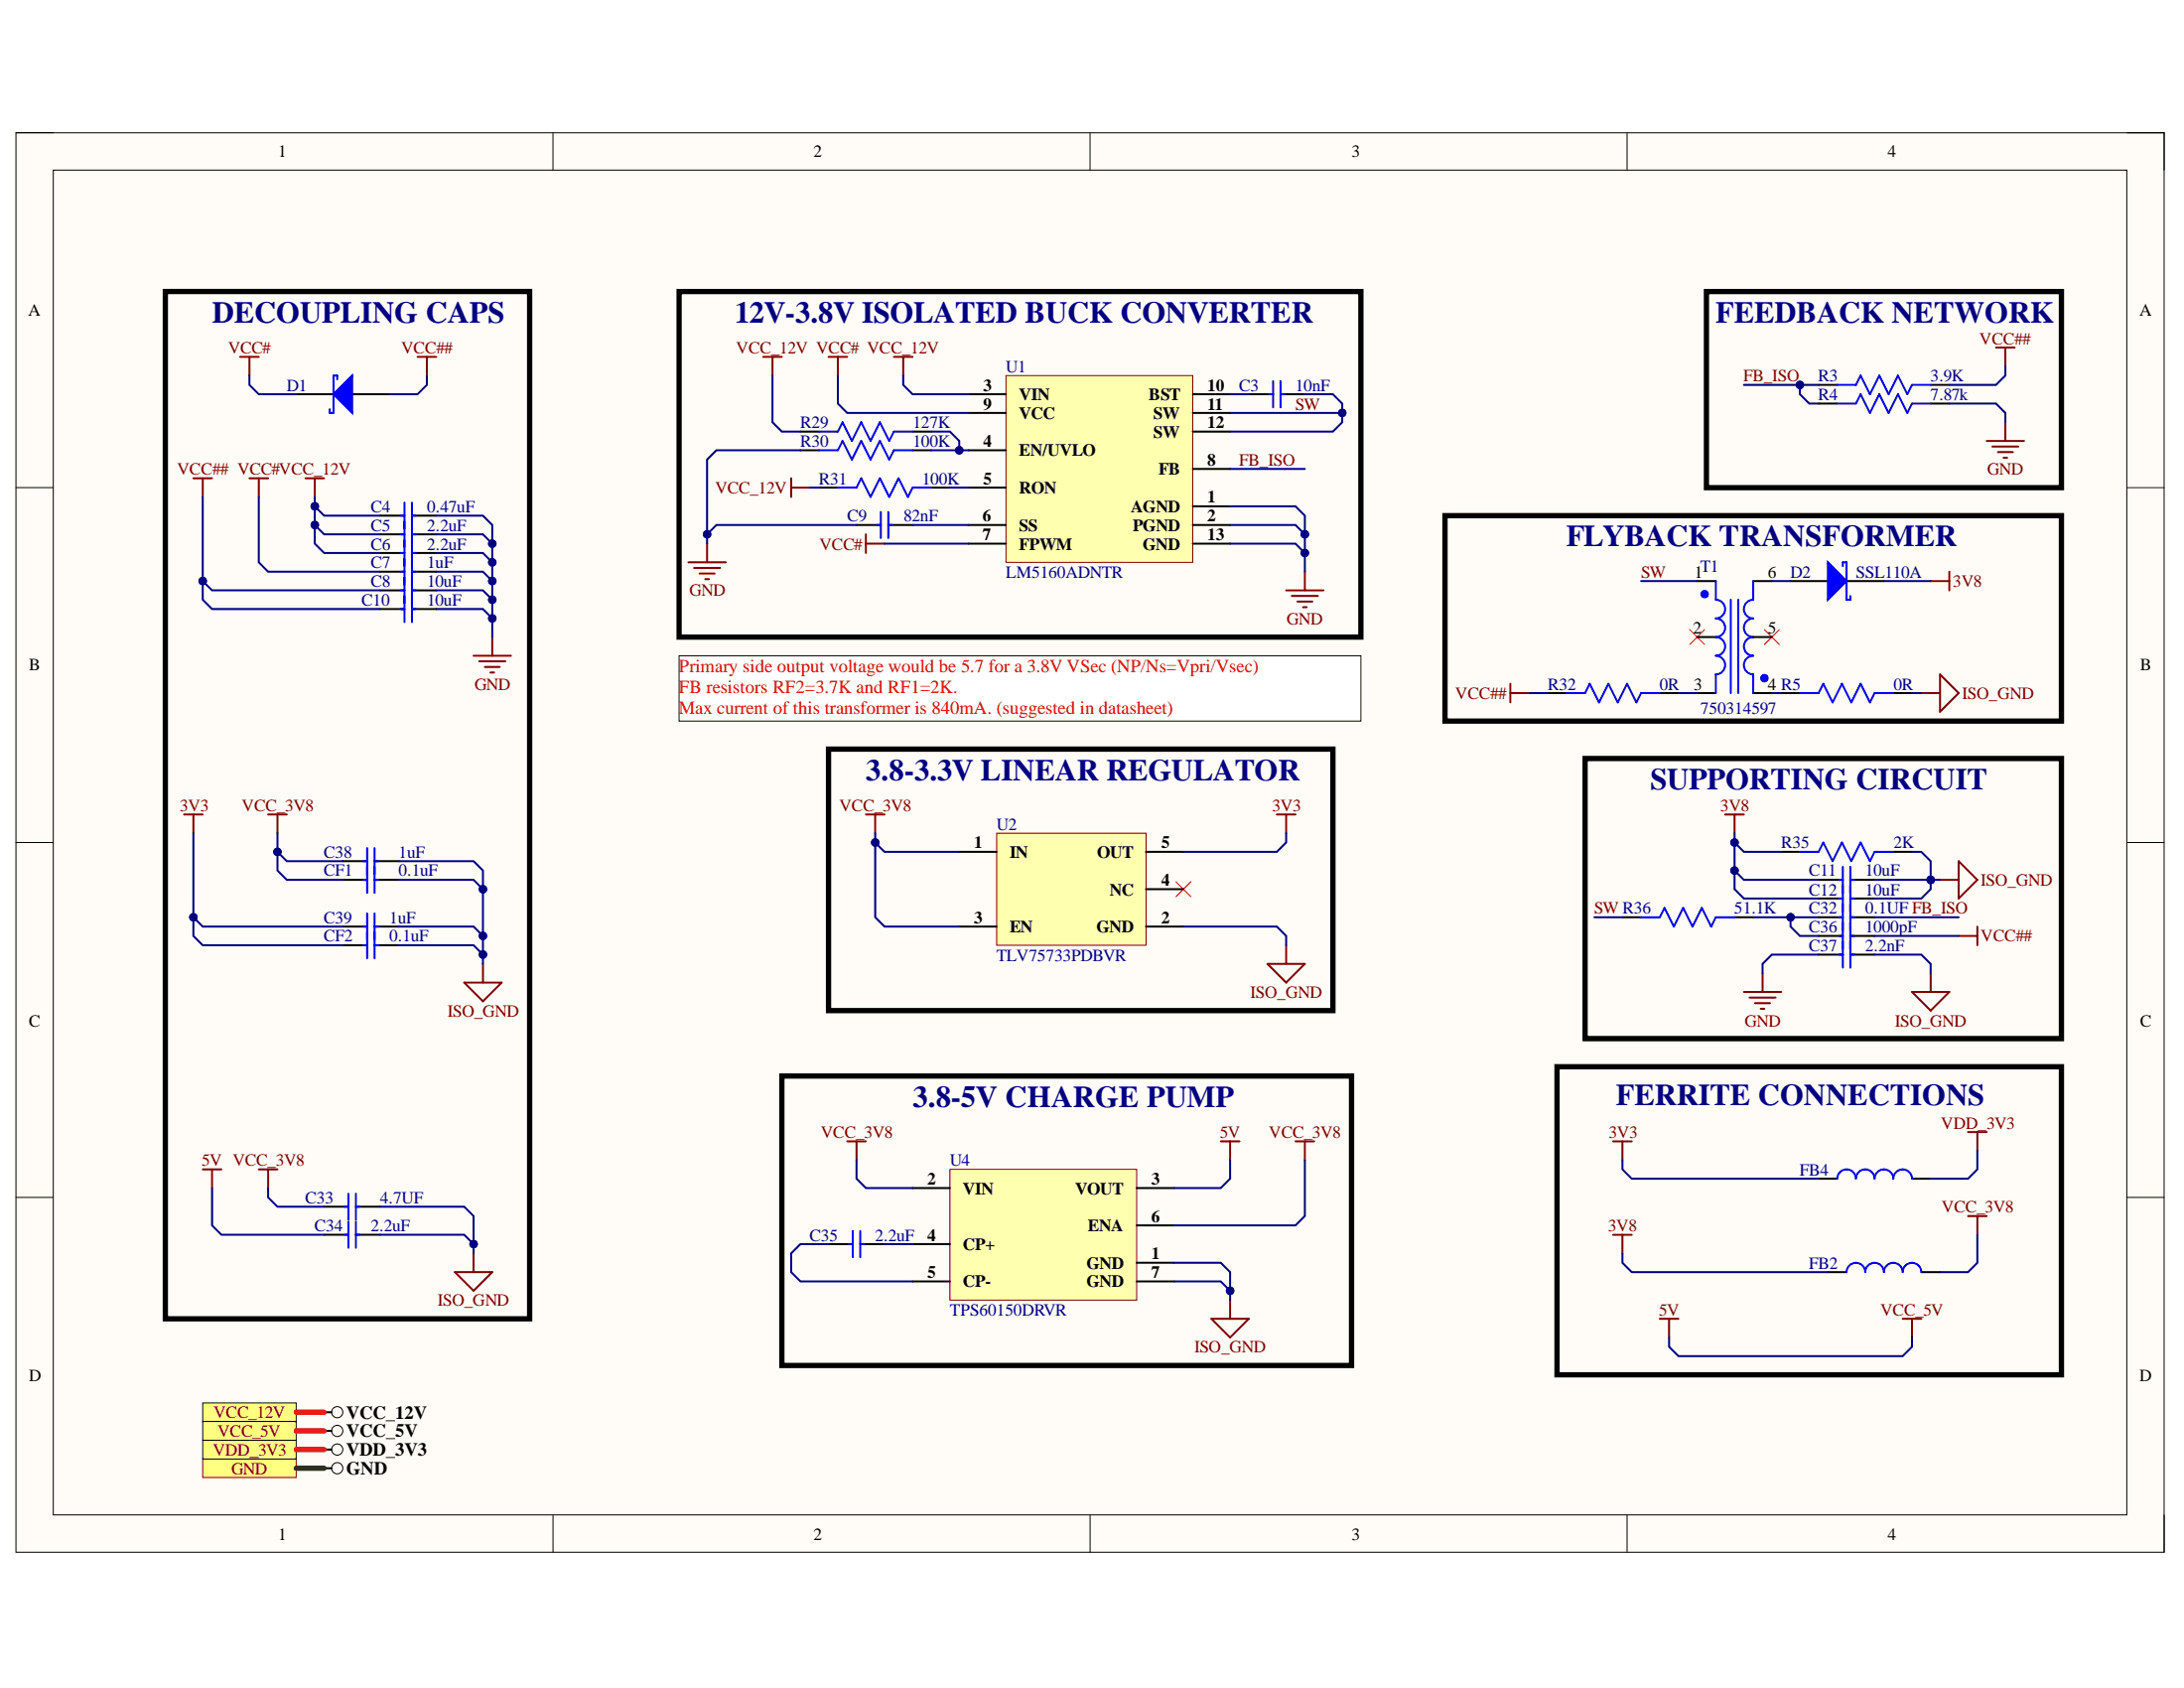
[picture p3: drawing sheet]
<svg xmlns="http://www.w3.org/2000/svg" width="279mm" height="216mm" viewBox="0 0 279 216" stroke-linecap="round" stroke-linejoin="round" font-family="sans-serif">
<path d="M2 17h274.9v181.5h-274.9z" fill-rule="evenodd" fill="#fffcf8"/>
<path d="M2 17h274.9v181.5h-274.9z" fill="none" stroke="#000" stroke-width=".13"/>
<path d="M6.8 21.8h265.3v172h-265.3z" fill-rule="evenodd" fill="#fffcf8"/>
<g fill="none" stroke="#000" stroke-width=".13">
<path d="M2 17h4.8M70.7 17v4.8M139.4 17v4.8M208.2 17v4.8M272.1 17h4.8v4.8M6.8 21.8h265.3v172h-265.3zM2 62.4h4.8M272.1 62.4h4.8M2 107.8h4.8M272.1 107.8h4.8M2 153.1h4.8M272.1 153.1h4.8"/>
<path d="M70.7 193.8v4.7M139.5 193.8v4.7M208.2 193.8v4.7M276.9 193.8v4.7"/>
</g>
<path d="M25.9 186.6h12v2.4h-12z" fill-rule="evenodd" fill="#ffff80"/>
<path d="M25.9 186.6h12v2.4h-12z" fill="none" stroke="#800000" stroke-width=".13"/>
<circle cx="43.1" cy="187.8" r=".72" fill="none" stroke="#000" stroke-width=".13"/>
<path d="M41.5 187.8h.9" fill="none" stroke="#000" stroke-width=".25"/>
<path d="M25.9 149.6h2.4M27.1 149.6v2.4" fill="none" stroke="#800000" stroke-width=".25"/>
<path d="M25.9 179.4h12v2.4h-12z" fill-rule="evenodd" fill="#ffff80"/>
<g fill="none" stroke="#000" stroke-width=".13">
<path d="M25.9 179.4h12v2.4h-12z"/>
<circle cx="43.1" cy="180.6" r=".72"/>
</g>
<path d="M41.5 157.9h3.1M45.5 157.9h3.1M106 159.1h3.1M110.1 159.1h3.1M41.5 180.6h.9" fill="none" stroke="#000" stroke-width=".25"/>
<path d="M44.1 157.9h.5M44.6 156.3v3.3M45.5 156.3v3.3M45.5 157.9h.5M108.6 159.1h.5M109.1 157.4v3.4M110.1 157.4v3.4M110.1 159.1h.4" fill="none" stroke="#00f" stroke-width=".25"/>
<path d="M156.2 146h2.4M157.4 146v2.4" fill="none" stroke="#800000" stroke-width=".25"/>
<path d="M25.9 181.8h12v2.4h-12z" fill-rule="evenodd" fill="#ffff80"/>
<g fill="none" stroke="#000" stroke-width=".13">
<path d="M25.9 181.8h12v2.4h-12z"/>
<circle cx="43.1" cy="183" r=".72"/>
</g>
<path d="M41.5 183h.9" fill="none" stroke="#000" stroke-width=".25"/>
<path d="M150.4 112.8l2 1.9M152.4 112.8l-2 1.9" fill="none" stroke="#f00" stroke-width=".13"/>
<path d="M23.5 104.2h2.4M24.7 104.2v2.4M34.3 104.2h2.4M35.5 104.2v2.4M110.8 104.2h2.4M112 104.2v2.4M163.3 104.2h2.4M164.5 104.2v2.4" fill="none" stroke="#800000" stroke-width=".25"/>
<path d="M128.7 48h23.9v23.9h-23.9z" fill-rule="evenodd" fill="#ffffb0"/>
<path d="M128.7 48h23.9v23.9h-23.9z" fill="none" stroke="#800000" stroke-width=".13"/>
<g fill="none" stroke="#000" stroke-width=".25">
<path d="M123.9 50.4h4.8M123.9 57.6h4.8M123.9 52.8h4.8M152.6 50.4h4.8M152.6 60h4.8M152.6 52.8h4.8M152.6 55.2h4.8M159.8 50.4h3.1M163.8 50.4h3.1M48.6 66h3.1M48.6 73.1h3.1M48.6 68.3h3.1"/>
<path d="M48.6 70.7h3.1M52.7 66h3.1M52.7 73.1h3.1M52.7 68.3h3.1M52.7 70.7h3.1M109.6 67.1h3.1M113.6 67.1h3.1M123.9 67.1h4.8M123.9 62.4h4.8M123.9 69.5h4.8M152.6 64.8h4.8M152.6 67.1h4.8"/>
<path d="M152.6 69.5h4.8M229.1 74.3h4.7M236.2 74.3h4.8M232.7 122.1h3.1M236.7 122.1h3.1"/>
</g>
<g fill="none" stroke="#800000" stroke-width=".25">
<path d="M97.6 45.6h2.4M98.8 45.6v2.4M106 45.6h2.4M107.2 45.6v2.4M114.4 45.6h2.3M115.5 45.6v2.4M31.9 61.2h2.4M33.1 61.2v2.4M39.1 61.2h2.4M40.3 61.2v2.4M88.1 71.9h4.7M88.8 72.6h3.3"/>
<path d="M89.5 73.4h1.9M90.2 74.1h.5M90.5 69.5v2.4M110.8 68.3v2.4M110.8 69.5h2.4M164.5 75.5h4.8M165.3 76.2h3.3M166 76.9h1.9M166.7 77.7h.5M166.9 73.1v2.4M60.6 83.9h4.8M61.3 84.6h3.3"/>
<path d="M62 85.3h1.9M62.7 86h.5M63 81.5v2.4M223.1 126.9h4.8M223.8 127.6h3.4M224.5 128.3h1.9M225.2 129h.5M225.5 124.5v2.4M244.6 126.9h4.8l-2.4 2.4zM247 124.5v2.4"/>
</g>
<g fill="none" stroke="#00f" stroke-width=".25">
<path d="M162.4 50.4h.5M162.9 48.8v3.3M163.8 48.8v3.3M163.8 50.4h.5M51.3 66h.4M51.3 73.1h.4M51.3 68.3h.4M51.3 70.7h.4M51.7 64.3v10.5M52.7 64.3v10.5M52.7 66h.5M52.7 73.1h.5"/>
<path d="M52.7 68.3h.5M52.7 70.7h.5M112.2 67.1h.5M112.7 65.5v3.3M113.6 65.5v3.3M113.6 67.1h.5M235.3 122.1h.5M235.8 120.4v3.4M236.7 120.4v3.4M236.7 122.1h.5"/>
</g>
<path d="M233.8 71.9l2.4 2.4-2.4 2.4z" fill="#00f"/>
<path d="M104.8 55.2h2.4l.6-1.2 1.2 2.4 1.2-2.4 1.2 2.4 1.2-2.4 1.2 2.4 .6-1.2h2.3M233.8 71.9l2.4 2.4-2.4 2.4zM235.8 72.4v-.5h.4v4.8h.5v-.5M200.4 88.6h2.4l.6-1.1 1.2 2.3 1.2-2.3 1.2 2.3 1.2-2.3 1.1 2.3 .6-1.2h2.4M230.3 88.6h2.4l.6-1.1 1.1 2.3 1.2-2.3 1.2 2.3 1.2-2.3 1.2 2.3 .6-1.2h2.4M235.3 117.3h.5M235.3 119.7h.5M235.8 115.6v5.8M236.7 115.6v5.8M236.7 117.3h.5M236.7 119.7h.5" fill="none" stroke="#00f" stroke-width=".25"/>
<path d="M37.9 50.4h4.8M45.1 50.4h4.7M102.4 55.2h2.4M116.7 55.2h2.4M198 88.6h2.4M212.3 88.6h2.4M227.9 88.6h2.4M242.2 88.6h2.4M232.7 117.3h3.1M232.7 119.7h3.1M236.7 117.3h3.1M236.7 119.7h3.1" fill="none" stroke="#000" stroke-width=".25"/>
<path d="M101.2 61.2v2.4M101.2 62.4h2.4M247 74.3h2.4M249.4 73.1v2.4M245.8 88.6h2.4M248.2 86.3l2.4 2.3-2.4 2.4z" fill="none" stroke="#800000" stroke-width=".25"/>
<path d="M42.7 50.4l2.4-2.4v4.8z" fill="#00f"/>
<path d="M42.7 50.4l2.4-2.4v4.8zM43.1 48.5v-.5h-.4v4.8h-.5v-.5M235 49.2h2.4l.6-1.2 1.2 2.4 1.2-2.4 1.2 2.4 1.2-2.4 1.2 2.4 .6-1.2h2.4M209.9 117.3h2.4l.6-1.2 1.2 2.4 1.2-2.4 1.2 2.4 1.2-2.4 1.2 2.4 .6-1.2h2.4M235 150.8a1.19 1.19 0 0 1 1.2-1.2 1.19 1.19 0 0 1 1.2 1.2 1.19 1.19 0 0 1 1.2-1.2 1.19 1.19 0 0 1 1.2 1.2 1.2 1.2 0 0 1 1.2-1.2 1.2 1.2 0 0 1 1.2 1.2 1.19 1.19 0 0 1 1.2-1.2 1.19 1.19 0 0 1 1.2 1.2M236.2 162.7a1.19 1.19 0 0 1 1.2-1.2 1.19 1.19 0 0 1 1.2 1.2 1.19 1.19 0 0 1 1.2-1.2 1.19 1.19 0 0 1 1.2 1.2 1.2 1.2 0 0 1 1.2-1.2 1.2 1.2 0 0 1 1.2 1.2 1.19 1.19 0 0 1 1.2-1.2 1.19 1.19 0 0 1 1.2 1.2" fill="none" stroke="#00f" stroke-width=".25"/>
<g fill="none" stroke="#800000" stroke-width=".25">
<path d="M30.7 45.6h2.4M31.9 45.6v2.4M53.4 45.6h2.4M54.6 45.6v2.4M254.2 56.4h4.7M254.9 57.1h3.3M255.4 44.5h2.3M255.6 57.8h1.9M256.3 58.5h.5M256.5 44.5v2.3M256.5 54v2.4M220.7 104.2h2.4"/>
<path d="M221.9 104.2v2.4M59.4 125.7h4.8l-2.4 2.4zM61.8 123.3v2.4M162.2 123.3h4.7l-2.4 2.4zM164.5 120.9v2.4M33.1 149.6h2.4M34.3 149.6v2.4M108.4 146h2.4M109.6 146v2.4M165.7 146h2.4M166.9 146v2.4M206.4 146h2.4"/>
<path d="M206.4 157.9h2.4M207.6 146v2.4M207.6 157.9v2.4M251.8 144.8h2.4M251.8 155.5h2.4M253 144.8v2.4M253 155.5v2.4M58.2 162.7h4.8l-2.4 2.4zM60.6 160.3v2.4M155 168.7h4.8l-2.4 2.4zM157.4 166.3v2.4M212.3 168.7h2.4"/>
<path d="M213.5 168.7v2.4M243.4 168.7h2.4M244.6 168.7v2.4"/>
</g>
<path d="M216.2 80.5l1.9 1.9M218.1 80.5l-1.9 1.9M225.7 80.5l1.9 1.9M227.6 80.5l-1.9 1.9" fill="none" stroke="#f00" stroke-width=".13"/>
<path d="M232.7 49.2h2.3M247 49.2h2.4M207.6 117.3h2.3M221.9 117.3h2.4M232.7 150.8h2.3M244.6 150.8h2.4M233.8 162.7h2.4M245.8 162.7h2.4" fill="none" stroke="#000" stroke-width=".25"/>
<path d="M25.9 184.2h12v2.4h-12z" fill-rule="evenodd" fill="#ffff80"/>
<g fill="none" stroke="#000" stroke-width=".13">
<path d="M25.9 184.2h12v2.4h-12z"/>
<circle cx="43.1" cy="185.4" r=".72"/>
</g>
<path d="M43.9 112.5h3.1M47.9 112.5h3.1M227.9 109h2.4M242.2 109h2.4M43.9 120.9h3.1M47.9 120.9h3.1M41.5 154.3h3.1M45.5 154.3h3.1M41.5 185.4h.9" fill="none" stroke="#000" stroke-width=".25"/>
<g fill="none" stroke="#00f" stroke-width=".25">
<path d="M46.5 112.5h.5M47 110.9v3.3M47 119.2v3.4M47.9 110.9v3.3M47.9 119.2v3.4M47.9 112.5h.5M230.3 109h2.4l.6-1.2 1.1 2.3 1.2-2.3 1.2 2.3 1.2-2.3 1.2 2.3 .6-1.1h2.4M46.5 120.9h.5M47.9 120.9h.5M44.1 154.3h.5M44.6 152.7v3.3M45.5 152.7v3.3"/>
<path d="M45.5 154.3h.5"/>
</g>
<path d="M24.7 61.2h2.4M25.9 61.2v2.4M248.2 112.5h2.4M250.6 110.1l2.4 2.4-2.4 2.4z" fill="none" stroke="#800000" stroke-width=".25"/>
<path d="M21.2 37.3h46.6v131.4h-46.6zM86.9 37.3h87.2v44.2h-87.2zM218.3 37.3h45.4v25.1h-45.4zM184.9 66h78.8v26.2h-78.8zM106 95.8h64.5v33.5h-64.5zM202.8 97h60.9v35.8h-60.9zM100 137.6h72.9v37h-72.9zM199.2 136.4h64.5v39.4h-64.5z" fill="none" stroke="#000" stroke-width=".68"/>
<path d="M86.9 83.9h87.2v8.3h-87.2z" fill-rule="evenodd" fill="#fff"/>
<path d="M86.9 83.9h87.2v8.3h-87.2z" fill="none" stroke="#000" stroke-width=".13"/>
<path d="M193.2 87.5v2.3M193.2 88.6h2.4M250.6 119.7h2.4M253 118.5v2.4" fill="none" stroke="#800000" stroke-width=".25"/>
<path d="M121.5 149.6h23.9v16.7h-23.9z" fill-rule="evenodd" fill="#ffffb0"/>
<path d="M121.5 149.6h23.9v16.7h-23.9z" fill="none" stroke="#800000" stroke-width=".13"/>
<g fill="none" stroke="#000" stroke-width=".25">
<path d="M102.4 57.6h2.4M116.7 57.6h2.4M217.1 74.3h2.4M224.3 74.3h2.4M217.1 88.6h2.4M217.1 81.5h2.4M224.3 88.6h2.4M116.7 152h4.8M116.7 159.1h4.8M145.4 152h4.8M145.4 156.7h4.8M116.7 163.9h4.8"/>
<path d="M145.4 161.5h4.8M145.4 163.9h4.8"/>
</g>
<path d="M104.8 57.6h2.4l.6-1.2 1.2 2.4 1.2-2.4 1.2 2.4 1.2-2.4 1.2 2.4 .6-1.2h2.3M219.5 74.3v2.4a1.19 1.19 0 0 1 1.2 1.2 1.19 1.19 0 0 1-1.2 1.2 1.19 1.19 0 0 1 1.2 1.2 1.19 1.19 0 0 1-1.2 1.2 1.19 1.19 0 0 1 1.2 1.2 1.19 1.19 0 0 1-1.2 1.2 1.19 1.19 0 0 1 1.2 1.2 1.19 1.19 0 0 1-1.2 1.2v2.3M221.4 76.7v11.9M222.4 76.7v11.9M224.3 74.3v2.4a1.19 1.19 0 0 0-1.2 1.2 1.19 1.19 0 0 0 1.2 1.2 1.19 1.19 0 0 0-1.2 1.2 1.19 1.19 0 0 0 1.2 1.2 1.19 1.19 0 0 0-1.2 1.2 1.19 1.19 0 0 0 1.2 1.2 1.19 1.19 0 0 0-1.2 1.2 1.19 1.19 0 0 0 1.2 1.2v2.3" fill="none" stroke="#00f" stroke-width=".25"/>
<circle cx="218.1" cy="76" r=".48" fill="#00f"/>
<circle cx="218.1" cy="76" r=".48" fill="none" stroke="#00f" stroke-width=".13"/>
<path d="M224.3 81.5h2.4" fill="none" stroke="#000" stroke-width=".25"/>
<circle cx="225.7" cy="86.7" r=".48" fill="#00f"/>
<circle cx="225.7" cy="86.7" r=".48" fill="none" stroke="#00f" stroke-width=".13"/>
<path d="M232.7 51.6h2.3M247 51.6h2.4" fill="none" stroke="#000" stroke-width=".25"/>
<path d="M235 51.6h2.4l.6-1.2 1.2 2.4 1.2-2.4 1.2 2.4 1.2-2.4 1.2 2.4 .6-1.2h2.4" fill="none" stroke="#00f" stroke-width=".25"/>
<path d="M127.5 106.6h19.1v14.3h-19.1z" fill-rule="evenodd" fill="#ffffb0"/>
<path d="M127.5 106.6h19.1v14.3h-19.1z" fill="none" stroke="#800000" stroke-width=".13"/>
<g fill="none" stroke="#000" stroke-width=".25">
<path d="M48.6 75.5h3.1M48.6 77.9h3.1M52.7 75.5h3.1M52.7 77.9h3.1M104.8 62.4h2.4M119.1 62.4h2.4M43.9 118.5h3.1M43.9 110.1h3.1M47.9 118.5h3.1M47.9 110.1h3.1M122.7 109h4.8M122.7 118.5h4.8"/>
<path d="M146.6 109h4.8M146.6 118.5h4.8M146.6 113.7h4.8M232.7 114.9h3.1M232.7 112.5h3.1M236.7 114.9h3.1M236.7 112.5h3.1"/>
</g>
<g fill="none" stroke="#00f" stroke-width=".25">
<path d="M51.3 75.5h.4M51.3 77.9h.4M51.7 73.8v5.8M52.7 73.8v5.8M52.7 75.5h.5M52.7 77.9h.5M107.2 62.4h2.4l.6-1.2 1.2 2.4 1.2-2.4 1.2 2.4 1.2-2.4 1.2 2.4 .5-1.2h2.4M46.5 110.1h.5M46.5 118.5h.5M47 108.5v3.3M47 116.8v3.4M47.9 108.5v3.3"/>
<path d="M47.9 116.8v3.4M47.9 110.1h.5M47.9 118.5h.5M235.3 114.9h.5M235.3 112.5h.5M235.8 110.9v5.7M236.7 110.9v5.7M236.7 114.9h.5M236.7 112.5h.5"/>
</g>
<path d="M249.4 51.6h6l1.1 1.2v1.2M24.7 117.3v2.4l1.2 1.2h18" fill="none" stroke="#000080" stroke-width=".25"/>
<circle cx="24.7" cy="117.3" r=".48" fill="#000080"/>
<circle cx="24.7" cy="117.3" r=".48" fill="none" stroke="#000080" stroke-width=".13"/>
<path d="M24.7 106.6v10.7l1.2 1.2h18" fill="none" stroke="#000080" stroke-width=".25"/>
<circle cx="24.7" cy="117.3" r=".48" fill="#000080"/>
<circle cx="24.7" cy="117.3" r=".48" fill="none" stroke="#000080" stroke-width=".13"/>
<path d="M25.9 63.6v13.1l1.2 1.2h21.5" fill="none" stroke="#000080" stroke-width=".25"/>
<circle cx="25.9" cy="74.3" r=".48" fill="#000080"/>
<circle cx="25.9" cy="74.3" r=".48" fill="none" stroke="#000080" stroke-width=".13"/>
<path d="M25.9 74.3l1.2 1.2h21.5" fill="none" stroke="#000080" stroke-width=".25"/>
<circle cx="25.9" cy="74.3" r=".48" fill="#000080"/>
<circle cx="25.9" cy="74.3" r=".48" fill="none" stroke="#000080" stroke-width=".13"/>
<path d="M31.9 48v1.2l1.2 1.2h4.8M33.1 63.6v8.3l1.2 1.2h14.3M35.5 109v2.3l1.2 1.2h7.2M27.1 152v4.7l1.2 1.2h13.2M34.3 152v1.1l1.2 1.2h6" fill="none" stroke="#000080" stroke-width=".25"/>
<circle cx="35.5" cy="109" r=".48" fill="#000080"/>
<circle cx="35.5" cy="109" r=".48" fill="none" stroke="#000080" stroke-width=".13"/>
<path d="M35.5 106.6v2.4l1.2 1.1h7.2" fill="none" stroke="#000080" stroke-width=".25"/>
<circle cx="35.5" cy="109" r=".48" fill="#000080"/>
<circle cx="35.5" cy="109" r=".48" fill="none" stroke="#000080" stroke-width=".13"/>
<path d="M37.9 187.8h3.6" fill="none" stroke="#274e13" stroke-width=".68"/>
<path d="M37.9 185.4h3.6M37.9 183h3.6M37.9 180.6h3.6" fill="none" stroke="#f00" stroke-width=".68"/>
<path d="M40.3 67.1v2.4l1.2 1.2h7.1" fill="none" stroke="#000080" stroke-width=".25"/>
<circle cx="40.3" cy="67.1" r=".48" fill="#000080"/>
<circle cx="40.3" cy="67.1" r=".48" fill="none" stroke="#000080" stroke-width=".13"/>
<path d="M40.3 64.8v2.3l1.2 1.2h7.1" fill="none" stroke="#000080" stroke-width=".25"/>
<circle cx="40.3" cy="67.1" r=".48" fill="#000080"/>
<circle cx="40.3" cy="67.1" r=".48" fill="none" stroke="#000080" stroke-width=".13"/>
<circle cx="40.3" cy="64.8" r=".48" fill="#000080"/>
<circle cx="40.3" cy="64.8" r=".48" fill="none" stroke="#000080" stroke-width=".13"/>
<path d="M40.3 63.6v1.2l1.2 1.2h7.1" fill="none" stroke="#000080" stroke-width=".25"/>
<circle cx="40.3" cy="64.8" r=".48" fill="#000080"/>
<circle cx="40.3" cy="64.8" r=".48" fill="none" stroke="#000080" stroke-width=".13"/>
<path d="M48.6 157.9h10.8l1.2 1.2" fill="none" stroke="#000080" stroke-width=".25"/>
<circle cx="60.6" cy="159.1" r=".48" fill="#000080"/>
<circle cx="60.6" cy="159.1" r=".48" fill="none" stroke="#000080" stroke-width=".13"/>
<path d="M48.6 154.3h10.8l1.2 1.2v4.8" fill="none" stroke="#000080" stroke-width=".25"/>
<circle cx="60.6" cy="159.1" r=".48" fill="#000080"/>
<circle cx="60.6" cy="159.1" r=".48" fill="none" stroke="#000080" stroke-width=".13"/>
<path d="M54.6 48v1.2l-1.2 1.2h-3.6M51 120.9h9.6l1.2 1.2" fill="none" stroke="#000080" stroke-width=".25"/>
<circle cx="61.8" cy="122.1" r=".48" fill="#000080"/>
<circle cx="61.8" cy="122.1" r=".48" fill="none" stroke="#000080" stroke-width=".13"/>
<path d="M51 118.5h9.6l1.2 1.2" fill="none" stroke="#000080" stroke-width=".25"/>
<circle cx="61.8" cy="119.7" r=".48" fill="#000080"/>
<circle cx="61.8" cy="119.7" r=".48" fill="none" stroke="#000080" stroke-width=".13"/>
<path d="M51 112.5h9.6l1.2 1.2" fill="none" stroke="#000080" stroke-width=".25"/>
<circle cx="61.8" cy="113.7" r=".48" fill="#000080"/>
<circle cx="61.8" cy="113.7" r=".48" fill="none" stroke="#000080" stroke-width=".13"/>
<path d="M51 110.1h9.6l1.2 1.2v12" fill="none" stroke="#000080" stroke-width=".25"/>
<circle cx="61.8" cy="113.7" r=".48" fill="#000080"/>
<circle cx="61.8" cy="113.7" r=".48" fill="none" stroke="#000080" stroke-width=".13"/>
<circle cx="61.8" cy="119.7" r=".48" fill="#000080"/>
<circle cx="61.8" cy="119.7" r=".48" fill="none" stroke="#000080" stroke-width=".13"/>
<circle cx="61.8" cy="122.1" r=".48" fill="#000080"/>
<circle cx="61.8" cy="122.1" r=".48" fill="none" stroke="#000080" stroke-width=".13"/>
<path d="M55.8 77.9h6l1.2 1.2" fill="none" stroke="#000080" stroke-width=".25"/>
<circle cx="63" cy="79.1" r=".48" fill="#000080"/>
<circle cx="63" cy="79.1" r=".48" fill="none" stroke="#000080" stroke-width=".13"/>
<path d="M55.8 75.5h6l1.2 1.2" fill="none" stroke="#000080" stroke-width=".25"/>
<circle cx="63" cy="76.7" r=".48" fill="#000080"/>
<circle cx="63" cy="76.7" r=".48" fill="none" stroke="#000080" stroke-width=".13"/>
<path d="M55.8 73.1h6l1.2 1.2" fill="none" stroke="#000080" stroke-width=".25"/>
<circle cx="63" cy="74.3" r=".48" fill="#000080"/>
<circle cx="63" cy="74.3" r=".48" fill="none" stroke="#000080" stroke-width=".13"/>
<path d="M55.8 70.7h6l1.2 1.2" fill="none" stroke="#000080" stroke-width=".25"/>
<circle cx="63" cy="71.9" r=".48" fill="#000080"/>
<circle cx="63" cy="71.9" r=".48" fill="none" stroke="#000080" stroke-width=".13"/>
<path d="M55.8 68.3h6l1.2 1.2" fill="none" stroke="#000080" stroke-width=".25"/>
<circle cx="63" cy="69.5" r=".48" fill="#000080"/>
<circle cx="63" cy="69.5" r=".48" fill="none" stroke="#000080" stroke-width=".13"/>
<path d="M55.8 66h6l1.2 1.1v14.4" fill="none" stroke="#000080" stroke-width=".25"/>
<circle cx="63" cy="79.1" r=".48" fill="#000080"/>
<circle cx="63" cy="79.1" r=".48" fill="none" stroke="#000080" stroke-width=".13"/>
<circle cx="63" cy="76.7" r=".48" fill="#000080"/>
<circle cx="63" cy="76.7" r=".48" fill="none" stroke="#000080" stroke-width=".13"/>
<circle cx="63" cy="74.3" r=".48" fill="#000080"/>
<circle cx="63" cy="74.3" r=".48" fill="none" stroke="#000080" stroke-width=".13"/>
<circle cx="63" cy="71.9" r=".48" fill="#000080"/>
<circle cx="63" cy="71.9" r=".48" fill="none" stroke="#000080" stroke-width=".13"/>
<circle cx="63" cy="69.5" r=".48" fill="#000080"/>
<circle cx="63" cy="69.5" r=".48" fill="none" stroke="#000080" stroke-width=".13"/>
<path d="M109.6 67.1h-17.9l-1.2 1.2v1.2" fill="none" stroke="#000080" stroke-width=".25"/>
<circle cx="90.5" cy="68.3" r=".48" fill="#000080"/>
<circle cx="90.5" cy="68.3" r=".48" fill="none" stroke="#000080" stroke-width=".13"/>
<path d="M102.4 57.6h-10.7l-1.2 1.2v9.5" fill="none" stroke="#000080" stroke-width=".25"/>
<circle cx="90.5" cy="68.3" r=".48" fill="#000080"/>
<circle cx="90.5" cy="68.3" r=".48" fill="none" stroke="#000080" stroke-width=".13"/>
<path d="M98.8 48v6l1.2 1.2h2.4M107.2 48v3.6l1.2 1.2h15.5M103.6 62.4h1.2M112 107.8v9.5l1.2 1.2h9.5M106 159.1h-3.6l-1.2 1.2v2.4l1.2 1.2h14.3M109.6 148.4v2.4l1.2 1.2h5.9" fill="none" stroke="#000080" stroke-width=".25"/>
<circle cx="112" cy="107.8" r=".48" fill="#000080"/>
<circle cx="112" cy="107.8" r=".48" fill="none" stroke="#000080" stroke-width=".13"/>
<path d="M112 106.6v1.2l1.2 1.2h9.5" fill="none" stroke="#000080" stroke-width=".25"/>
<circle cx="112" cy="107.8" r=".48" fill="#000080"/>
<circle cx="112" cy="107.8" r=".48" fill="none" stroke="#000080" stroke-width=".13"/>
<path d="M115.5 48v1.2l1.2 1.2h7.2M119.1 57.6h4.8M113.2 69.5h10.7M116.7 67.1h7.2M113.2 159.1h3.5" fill="none" stroke="#000080" stroke-width=".25"/>
<circle cx="122.7" cy="57.6" r=".48" fill="#000080"/>
<circle cx="122.7" cy="57.6" r=".48" fill="none" stroke="#000080" stroke-width=".13"/>
<path d="M119.1 55.2h2.4l1.2 1.2v1.2" fill="none" stroke="#000080" stroke-width=".25"/>
<circle cx="122.7" cy="57.6" r=".48" fill="#000080"/>
<circle cx="122.7" cy="57.6" r=".48" fill="none" stroke="#000080" stroke-width=".13"/>
<path d="M121.5 62.4h2.4M150.2 163.9h6l1.2 1.2" fill="none" stroke="#000080" stroke-width=".25"/>
<circle cx="157.4" cy="165.1" r=".48" fill="#000080"/>
<circle cx="157.4" cy="165.1" r=".48" fill="none" stroke="#000080" stroke-width=".13"/>
<path d="M150.2 161.5h6l1.2 1.2v3.6" fill="none" stroke="#000080" stroke-width=".25"/>
<circle cx="157.4" cy="165.1" r=".48" fill="#000080"/>
<circle cx="157.4" cy="165.1" r=".48" fill="none" stroke="#000080" stroke-width=".13"/>
<path d="M157.4 69.5h8.3l1.2 1.2M157.4 148.4v2.4l-1.2 1.2h-6M166.9 148.4v7.1l-1.2 1.2h-15.5" fill="none" stroke="#000080" stroke-width=".25"/>
<circle cx="166.9" cy="70.7" r=".48" fill="#000080"/>
<circle cx="166.9" cy="70.7" r=".48" fill="none" stroke="#000080" stroke-width=".13"/>
<path d="M157.4 67.1h8.3l1.2 1.2" fill="none" stroke="#000080" stroke-width=".25"/>
<circle cx="166.9" cy="68.3" r=".48" fill="#000080"/>
<circle cx="166.9" cy="68.3" r=".48" fill="none" stroke="#000080" stroke-width=".13"/>
<path d="M157.4 64.8h8.3l1.2 1.2v7.1" fill="none" stroke="#000080" stroke-width=".25"/>
<circle cx="166.9" cy="70.7" r=".48" fill="#000080"/>
<circle cx="166.9" cy="70.7" r=".48" fill="none" stroke="#000080" stroke-width=".13"/>
<circle cx="166.9" cy="68.3" r=".48" fill="#000080"/>
<circle cx="166.9" cy="68.3" r=".48" fill="none" stroke="#000080" stroke-width=".13"/>
<path d="M157.4 60h9.5M171.7 52.8v1.2l-1.2 1.2h-13.1" fill="none" stroke="#000080" stroke-width=".25"/>
<circle cx="171.7" cy="52.8" r=".48" fill="#000080"/>
<circle cx="171.7" cy="52.8" r=".48" fill="none" stroke="#000080" stroke-width=".13"/>
<path d="M166.9 50.4h3.6l1.2 1.2v1.2h-14.3" fill="none" stroke="#000080" stroke-width=".25"/>
<circle cx="171.7" cy="52.8" r=".48" fill="#000080"/>
<circle cx="171.7" cy="52.8" r=".48" fill="none" stroke="#000080" stroke-width=".13"/>
<path d="M157.4 50.4h2.4M209.9 74.3h7.2M195.6 88.6h2.4M214.7 88.6h2.4M204 117.3h3.6M221.9 111.3v2.4l1.2 1.2h9.6" fill="none" stroke="#000080" stroke-width=".25"/>
<circle cx="221.9" cy="111.3" r=".48" fill="#000080"/>
<circle cx="221.9" cy="111.3" r=".48" fill="none" stroke="#000080" stroke-width=".13"/>
<path d="M221.9 106.6v4.7l1.2 1.2h9.6" fill="none" stroke="#000080" stroke-width=".25"/>
<circle cx="221.9" cy="107.8" r=".48" fill="#000080"/>
<circle cx="221.9" cy="107.8" r=".48" fill="none" stroke="#000080" stroke-width=".13"/>
<circle cx="221.9" cy="111.3" r=".48" fill="#000080"/>
<circle cx="221.9" cy="111.3" r=".48" fill="none" stroke="#000080" stroke-width=".13"/>
<path d="M221.9 107.8l1.2 1.2h4.8" fill="none" stroke="#000080" stroke-width=".25"/>
<circle cx="221.9" cy="107.8" r=".48" fill="#000080"/>
<circle cx="221.9" cy="107.8" r=".48" fill="none" stroke="#000080" stroke-width=".13"/>
<path d="M224.3 117.3h4.8" fill="none" stroke="#000080" stroke-width=".25"/>
<circle cx="229.1" cy="117.3" r=".48" fill="#000080"/>
<circle cx="229.1" cy="117.3" r=".48" fill="none" stroke="#000080" stroke-width=".13"/>
<path d="M226.7 74.3h2.4M226.7 88.6h1.2M232.7 117.3h-3.6v1.2l1.2 1.2h2.4M232.7 122.1h-6l-1.2 1.2v1.2" fill="none" stroke="#000080" stroke-width=".25"/>
<circle cx="229.1" cy="117.3" r=".48" fill="#000080"/>
<circle cx="229.1" cy="117.3" r=".48" fill="none" stroke="#000080" stroke-width=".13"/>
<path d="M230.3 49.2v1.2l1.2 1.2h1.2" fill="none" stroke="#000080" stroke-width=".25"/>
<circle cx="230.3" cy="49.2" r=".48" fill="#000080"/>
<circle cx="230.3" cy="49.2" r=".48" fill="none" stroke="#000080" stroke-width=".13"/>
<path d="M239.8 119.7h10.8M239.8 117.3h10.8M247 112.5v1.2l-1.2 1.2h-6M239.8 122.1h6l1.2 1.2v1.2" fill="none" stroke="#000080" stroke-width=".25"/>
<circle cx="247" cy="112.5" r=".48" fill="#000080"/>
<circle cx="247" cy="112.5" r=".48" fill="none" stroke="#000080" stroke-width=".13"/>
<path d="M239.8 112.5h8.4" fill="none" stroke="#000080" stroke-width=".25"/>
<circle cx="247" cy="112.5" r=".48" fill="#000080"/>
<circle cx="247" cy="112.5" r=".48" fill="none" stroke="#000080" stroke-width=".13"/>
<path d="M241 74.3h6M244.6 109h1.2l1.2 1.1v2.4" fill="none" stroke="#000080" stroke-width=".25"/>
<circle cx="247" cy="112.5" r=".48" fill="#000080"/>
<circle cx="247" cy="112.5" r=".48" fill="none" stroke="#000080" stroke-width=".13"/>
<path d="M223.1 49.2h9.6M256.5 46.8v1.2l-1.1 1.2h-6M244.6 88.6h1.2M151.4 118.5h11.9l1.2 1.2v1.2M164.5 106.6v1.2l-1.2 1.2h-11.9M253 157.9v3.6l-1.2 1.2h-3.6M253 147.2v2.4l-1.2 1.2h-4.8" fill="none" stroke="#000080" stroke-width=".25"/>
<circle cx="230.3" cy="49.2" r=".48" fill="#000080"/>
<circle cx="230.3" cy="49.2" r=".48" fill="none" stroke="#000080" stroke-width=".13"/>
<path d="M207.6 148.4v1.2l1.2 1.2h23.9M207.6 160.3v1.2l1.2 1.2h25M213.5 171.1v1.2l1.2 1.2h28.7l1.2-1.2v-1.2" fill="none" stroke="#000080" stroke-width=".25"/>
<g font-size="3.9" fill="#000080">
<text x="27.1" y="41.2">DECOUPLING CAPS</text>
<text x="94" y="41.2">12V-3.8V ISOLATED BUCK CONVERTER</text>
<text x="219.5" y="41.2">FEEDBACK NETWORK</text>
<text x="200.4" y="69.9">FLYBACK TRANSFORMER</text>
<text x="110.8" y="99.8">3.8-3.3V LINEAR REGULATOR</text>
<text x="211.1" y="101">SUPPORTING CIRCUIT</text>
<text x="116.8" y="141.6">3.8-5V CHARGE PUMP</text>
<text x="206.7" y="141.3">FERRITE CONNECTIONS</text>
</g>
<g font-size="2.4" fill="#f00">
<text x="86.8" y="86">Primary side output voltage would be 5.7 for a 3.8V VSec (NP/Ns=Vpri/Vsec)</text>
<text x="86.8" y="88.7">FB resistors RF2=3.7K and RF1=2K.</text>
<text x="86.8" y="91.3">Max current of this transformer is 840mA. (suggested in datasheet)</text>
</g>
<g font-size="2.4">
<text x="44.3" y="181.5">VCC_12V</text>
<text x="44.3" y="183.8">VCC_5V</text>
<text x="44.3" y="188.6">GND</text>
<text x="44.3" y="186.2">VDD_3V3</text>
</g>
<g font-size="2.2">
<text x="35.6" y="20.1">1</text>
<text x="104.1" y="20.1">2</text>
<text x="172.9" y="20.1">3</text>
<text x="241.5" y="20.1">4</text>
<text x="3.6" y="40.4">A</text>
<text x="273.7" y="40.4">A</text>
<text x="125.8" y="50">3</text>
<text x="125.8" y="52.4">9</text>
<text x="130.4" y="51.2">VIN</text>
<text x="130.4" y="53.6">VCC</text>
<text x="146.9" y="51.2">BST</text>
<text x="147.5" y="53.6">SW</text>
<text x="154.5" y="50">10</text>
<text x="154.5" y="52.4">11</text>
<text x="125.8" y="57.1">4</text>
<text x="130.4" y="58.3">EN/UVLO</text>
<text x="147.5" y="55.9">SW</text>
<text x="154.5" y="59.6">8</text>
<text x="154.5" y="54.8">12</text>
<text x="125.8" y="61.9">5</text>
<text x="130.4" y="63.1">RON</text>
<text x="144.7" y="65.5">AGND</text>
<text x="148.2" y="60.8">FB</text>
<text x="154.5" y="64.3">1</text>
<text x="125.7" y="66.7">6</text>
<text x="125.7" y="69.1">7</text>
<text x="130.4" y="68">SS</text>
<text x="130.4" y="70.3">FPWM</text>
<text x="144.9" y="68">PGND</text>
<text x="146.2" y="70.3">GND</text>
<text x="154.5" y="66.7">2</text>
<text x="154.5" y="69.1">13</text>
<text x="216.8" y="73.9">1</text>
<text x="226.2" y="73.9">6</text>
<text x="216.6" y="81.1">2</text>
<text x="226.2" y="81.1">5</text>
<text x="3.7" y="85.8">B</text>
<text x="216.7" y="88.2">3</text>
<text x="226.2" y="88.2">4 R5</text>
<text x="273.8" y="85.8">B</text>
<text x="124.6" y="108.5">1</text>
<text x="129.2" y="109.7">IN</text>
<text x="140.4" y="109.7">OUT</text>
<text x="148.6" y="113.3">4</text>
<text x="148.6" y="108.5">5</text>
<text x="124.6" y="118.1">3</text>
<text x="129.2" y="119.3">EN</text>
<text x="140.3" y="119.3">GND</text>
<text x="142" y="114.5">NC</text>
<text x="148.6" y="118.1">2</text>
<text x="3.7" y="131.3">C</text>
<text x="273.8" y="131.3">C</text>
<text x="118.6" y="151.5">2</text>
<text x="123.2" y="152.7">VIN</text>
<text x="137.6" y="152.7">VOUT</text>
<text x="147.3" y="151.5">3</text>
<text x="118.6" y="158.7">4</text>
<text x="123.2" y="159.9">CP+</text>
<text x="139.2" y="157.5">ENA</text>
<text x="147.3" y="161.1">1</text>
<text x="147.3" y="156.3">6</text>
<text x="118.6" y="163.5">5</text>
<text x="123.2" y="164.6">CP-</text>
<text x="139" y="162.3">GND</text>
<text x="139" y="164.6">GND</text>
<text x="147.3" y="163.5">7</text>
<text x="3.7" y="176.6">D</text>
<text x="273.7" y="176.6">D</text>
<text x="35.6" y="196.9">1</text>
<text x="104.1" y="196.9">2</text>
<text x="172.9" y="196.9">3</text>
<text x="241.5" y="196.9">4</text>
</g>
<g font-size="2.2" fill="#800000">
<text x="29.2" y="45.2">VCC#</text>
<text x="51.3" y="45.2">VCC##</text>
<text x="94.2" y="45.2">VCC_12V VCC# VCC_12V</text>
<text x="253.2" y="44">VCC##</text>
<text x="165.7" y="52.4">SW</text>
<text x="223" y="48.8">FB_ISO</text>
<text x="158.5" y="59.6">FB_ISO</text>
<text x="22.7" y="60.8">VCC## VCC#VCC_12V</text>
<text x="91.5" y="63.1">VCC_12V</text>
<text x="254.2" y="60.8">GND</text>
<text x="104.8" y="70.3">VCC#</text>
<text x="88.2" y="76.2">GND</text>
<text x="209.9" y="73.9">SW</text>
<text x="249.8" y="75.1">3V8</text>
<text x="164.6" y="79.9">GND</text>
<text x="60.7" y="88.2">GND</text>
<text x="186.2" y="89.4">VCC##</text>
<text x="251" y="89.4">ISO_GND</text>
<text x="23" y="103.7">3V3</text>
<text x="30.9" y="103.7">VCC_3V8</text>
<text x="107.4" y="103.7">VCC_3V8</text>
<text x="162.8" y="103.7">3V3</text>
<text x="220.1" y="103.7">3V8</text>
<text x="253.4" y="113.3">ISO_GND</text>
<text x="203.9" y="116.9">SW R36</text>
<text x="253.4" y="120.4">VCC##</text>
<text x="57.2" y="130">ISO_GND</text>
<text x="160" y="127.6">ISO_GND</text>
<text x="223.2" y="131.3">GND</text>
<text x="242.4" y="131.3">ISO_GND</text>
<text x="25.8" y="149.1">5V VCC_3V8</text>
<text x="105" y="145.5">VCC_3V8</text>
<text x="156.1" y="145.5">5V</text>
<text x="162.3" y="145.5">VCC_3V8</text>
<text x="205.8" y="145.5">3V3</text>
<text x="248.3" y="144.4">VDD_3V3</text>
<text x="248.4" y="155.1">VCC_3V8</text>
<text x="205.7" y="157.5">3V8</text>
<text x="56" y="167">ISO_GND</text>
<text x="152.8" y="173">ISO_GND</text>
<text x="212.2" y="168.3">5V</text>
<text x="240.5" y="168.3">VCC_5V</text>
<text x="27.3" y="181.4">VCC_12V</text>
<text x="27.8" y="183.7">VCC_5V</text>
<text x="27.2" y="186.2">VDD_3V3</text>
<text x="29.6" y="188.6">GND</text>
</g>
<g font-size="2.2" fill="#000080">
<text x="128.7" y="47.6">U1</text>
<text x="36.7" y="50">D1</text>
<text x="158.5" y="50">C3</text>
<text x="165.7" y="50">10nF</text>
<text x="232.6" y="48.8">R3</text>
<text x="232.6" y="51.2">R4</text>
<text x="247" y="48.8">3.9K</text>
<text x="247" y="51.2">7.87k</text>
<text x="102.4" y="54.8">R29</text>
<text x="102.4" y="57.1">R30</text>
<text x="116.8" y="54.8">127K</text>
<text x="116.8" y="57.1">100K</text>
<text x="47.4" y="65.5">C4</text>
<text x="54.6" y="65.5">0.47uF</text>
<text x="104.8" y="61.9">R31</text>
<text x="117.9" y="61.9">100K</text>
<text x="47.4" y="68">C5</text>
<text x="47.4" y="70.3">C6</text>
<text x="54.6" y="68">2.2uF</text>
<text x="54.6" y="70.3">2.2uF</text>
<text x="108.4" y="66.7">C9</text>
<text x="115.6" y="66.7">82nF</text>
<text x="46.2" y="77.5">C10</text>
<text x="47.4" y="72.7">C7</text>
<text x="47.4" y="75.1">C8</text>
<text x="54.6" y="72.7">1uF</text>
<text x="54.6" y="75.1">10uF</text>
<text x="54.6" y="77.5">10uF</text>
<text x="128.7" y="73.9">LM5160ADNTR</text>
<text x="217.5" y="73.2">T1</text>
<text x="229" y="73.9">D2</text>
<text x="237.4" y="73.9">SSL110A</text>
<text x="198" y="88.2">R32</text>
<text x="212.3" y="88.2">0R</text>
<text x="242.2" y="88.2">0R</text>
<text x="217.5" y="91.3">750314597</text>
<text x="127.5" y="106.2">U2</text>
<text x="41.4" y="112.1">CF1</text>
<text x="41.4" y="109.7">C38</text>
<text x="51" y="112.1">0.1uF</text>
<text x="51" y="109.7">1uF</text>
<text x="227.9" y="108.5">R35</text>
<text x="231.4" y="112.1">C11</text>
<text x="238.6" y="112.1">10uF</text>
<text x="242.2" y="108.5">2K</text>
<text x="41.4" y="118.1">C39</text>
<text x="49.8" y="118.1">1uF</text>
<text x="221.9" y="116.9">51.1K</text>
<text x="231.4" y="116.9">C32</text>
<text x="231.4" y="119.3">C36</text>
<text x="231.4" y="114.5">C12</text>
<text x="238.6" y="116.9">0.1UF FB_ISO</text>
<text x="238.6" y="119.3">1000pF</text>
<text x="238.6" y="114.5">10uF</text>
<text x="41.4" y="120.4">CF2</text>
<text x="49.8" y="120.4">0.1uF</text>
<text x="127.5" y="122.9">TLV75733PDBVR</text>
<text x="231.4" y="121.6">C37</text>
<text x="238.6" y="121.6">2.2nF</text>
<text x="121.5" y="149.1">U4</text>
<text x="39.1" y="153.9">C33</text>
<text x="48.6" y="153.9">4.7UF</text>
<text x="230.2" y="150.4">FB4</text>
<text x="40.2" y="157.5">C34</text>
<text x="47.4" y="157.5">2.2uF</text>
<text x="103.6" y="158.7">C35</text>
<text x="111.9" y="158.7">2.2uF</text>
<text x="231.4" y="162.3">FB2</text>
<text x="121.5" y="168.3">TPS60150DRVR</text>
</g>
</svg>
